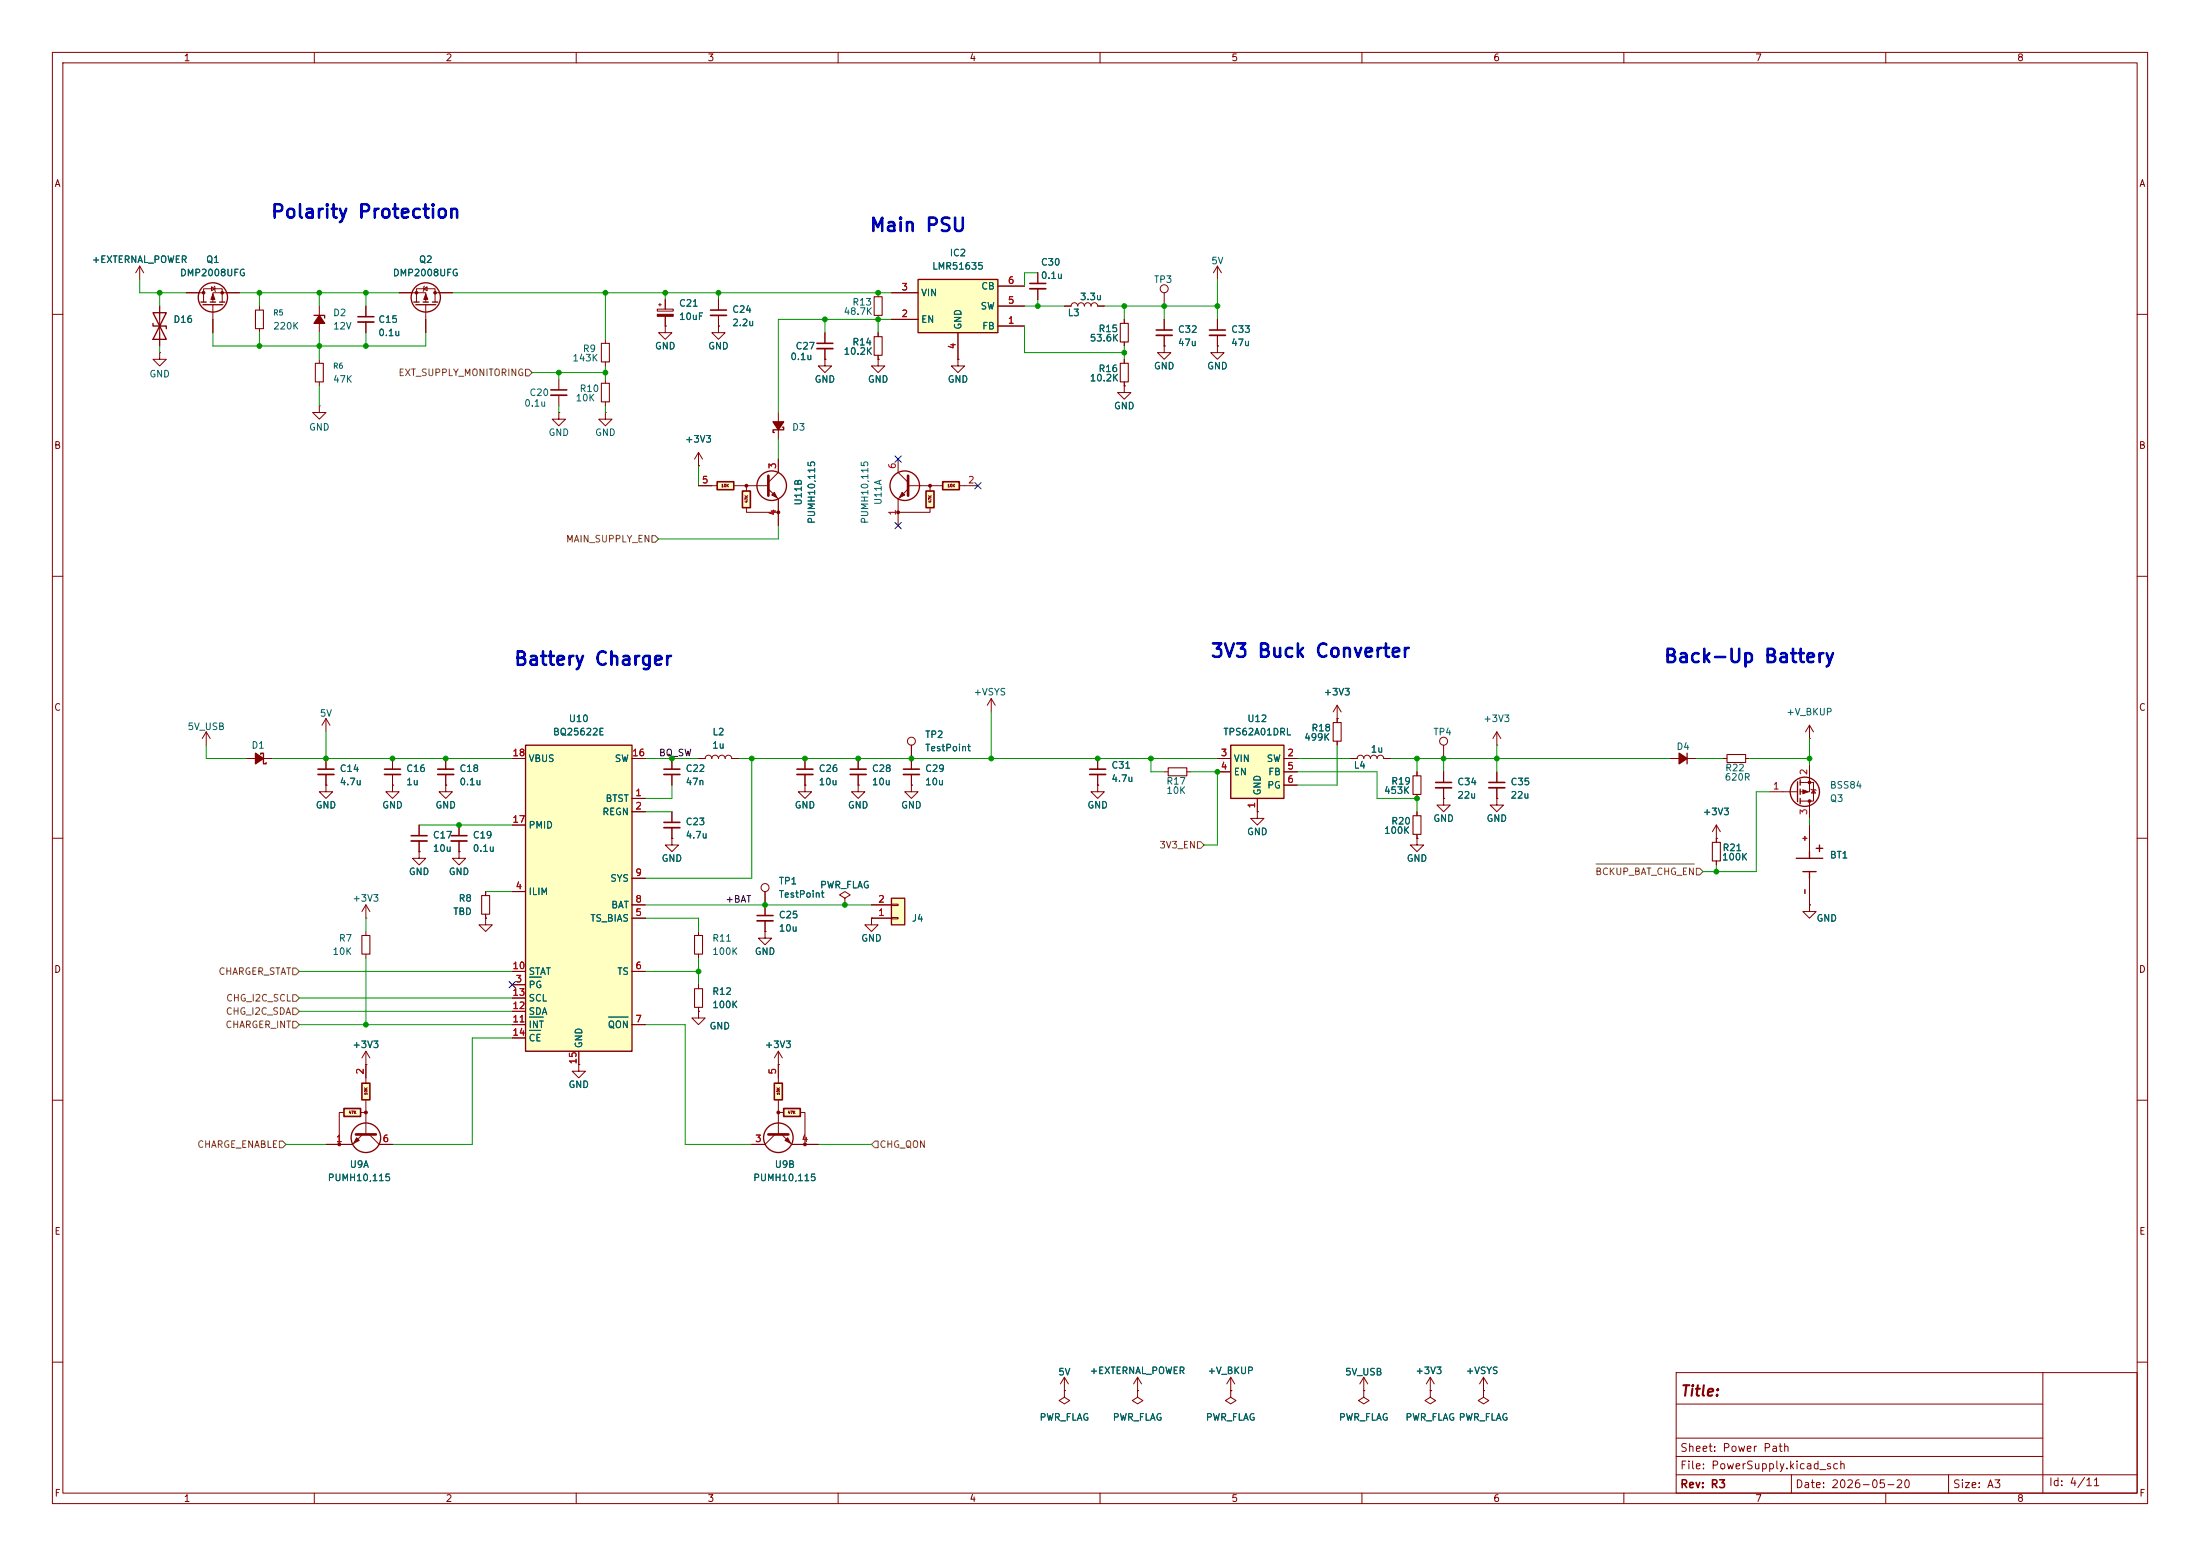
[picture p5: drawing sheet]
<svg xmlns="http://www.w3.org/2000/svg" width="420mm" height="297mm" viewBox="0 0 420 297" stroke-linecap="round" stroke-linejoin="round" font-family="sans-serif">
<g fill="none" stroke="#840000" stroke-width=".19">
<path d="M10 10h400v277h-400zM12 12h396v273h-396zM60 10v2M110 10v2M160 10v2M210 10v2M260 10v2M310 10v2M360 10v2M125.5 59h3v.4h-3zM125.7 58.2h.5M126 57.9v.5"/>
<path d="M127 57.2v1.8M137.2 57.2v2M10 60h2M127 62.2v1.3h1.3l-1.3 1.3-1.3-1.3h1.3M127 62.2h.1M127 60.4v1.8M137.2 62.2v1.3h1.2l-1.2 1.3-1.3-1.3h1.3M137.2 62.2h.1M137.2 60.2v2M182.9 68.6v1.3h1.2l-1.2 1.2-1.3-1.2h1.3M182.9 68.6h.1M408 60h2"/>
<path d="M10 110h2M408 110h2M10 160h2M408 160h2M80 162.6v1.2h1.3l-1.3 1.3-1.3-1.3h1.3M80 162.6h.1M133.3 193v1.3h1.3l-1.3 1.3-1.2-1.3h1.2M133.3 193h.1M133.3 188v.7M133.3 192.3v.7M10 210h2M408 210h2"/>
<path d="M10 260h2M320 262h88v23h-88zM320 278h70M320 274.5h70M320 268h70M390 262v23M408 260h2M60 285v2M110 285v2M160 285v2M210 285v2M260 285v2"/>
<path d="M310 285v2M320 281.5h88M342 281.5v3.5M360 285v2M372 281.5v3.5"/>
</g>
<path d="M132.6 188.7h1.5v3.6h-1.5z" fill="none" stroke="#840000" stroke-width=".2"/>
<path d="M125.5 60h3v.4h-3z" fill="#840000" stroke="#840000" stroke-width=".19"/>
<path d="M135.6 59.2h3.1" fill="none" stroke="#840000" stroke-width=".3"/>
<path d="M135.6 60.2h3.1" fill="none" stroke="#840000" stroke-width=".33"/>
<g fill="#ffffc2">
<path d="M180 91.9h3.1v1.6h-3.1z"/>
<path d="M176.8 93.7h1.5v3.2h-1.5z"/>
</g>
<g fill="#840000" stroke="#840000" stroke-width=".19">
<path d="M172.2 94l.5 .5-1 .5z"/>
<circle cx="177.5" cy="92.7" r=".27"/>
<circle cx="171.4" cy="97.8" r=".27"/>
</g>
<g fill="none" stroke="#840000" stroke-width=".19">
<path d="M167.6 55.9v.7M106.7 72.4v2M106.7 75.4v2.1M115.6 64.8v.7M115.6 69.1v.8M115.6 72.4v.8M115.6 76.7v.8M148.6 78.7v5.1M157.5 68.6v1.3h1.2l-1.2 1.2-1.3-1.2h1.3M157.5 68.6h.1M157.5 63.5v2M157.5 66.5v2.1"/>
<path d="M167.6 60.2v.8M167.6 63.5v.8M167.6 67.8v.8M171.4 87.6v2.6l2 1.9M173.4 93.3l-2 2v5M173.5 92.7h6.3M177.5 97v.8h-6.1M177.5 92.7v1M183.1 92.7h3.6M153.7 149.9v1.2h1.2l-1.2 1.3-1.3-1.3h1.3M153.7 149.9h.1M153.7 144.8v2"/>
<path d="M153.7 147.8v2.1M163.8 149.9v1.2h1.3l-1.3 1.3-1.2-1.3h1.2M163.8 149.9h.1M163.8 144.8v2M163.8 147.8v2.1M148.6 203.2h.1M148.6 200.7l.8 1.2M148.6 200.7l-.8 1.2M148.6 200.7v2.5"/>
</g>
<path d="M105.2 74.4h3M156 65.5h3M176.8 93.7h1.5v3.2h-1.5zM180 91.9h3.1v1.6h-3.1zM152.1 146.8h3.1M162.3 146.8h3.1" fill="none" stroke="#840000" stroke-width=".3"/>
<path d="M173.4 90.8v3.8" fill="none" stroke="#840000" stroke-width=".51"/>
<g fill="none" stroke="#840000" stroke-width=".25">
<path d="M149.4 81.5h.2v.5h-2v.6h.2"/>
<circle cx="172.7" cy="92.7" r="2.82"/>
</g>
<path d="M166.9 56.6h1.5v3.6h-1.5zM114.8 65.5h1.5v3.6h-1.5zM114.8 73.2h1.5v3.5h-1.5zM166.9 64.3h1.5v3.5h-1.5z" fill="none" stroke="#840000" stroke-width=".2"/>
<path d="M105.2 75.4h3M156 66.5h3M152.1 147.8h3.1M162.3 147.8h3.1" fill="none" stroke="#840000" stroke-width=".33"/>
<path d="M147.6 80.5h2l-1 1.5z" fill="#840000" stroke="#840000" stroke-width=".25"/>
<g fill="#ffffc2">
<path d="M147.8 206.8h1.6v3.1h-1.6z"/>
<path d="M149.6 211.6h3.2v1.5h-3.2z"/>
</g>
<g fill="#840000" stroke="#840000" stroke-width=".19">
<path d="M150.4 217.2l.5 1-1-.5z"/>
<circle cx="148.6" cy="212.3" r=".27"/>
<circle cx="153.7" cy="218.4" r=".27"/>
</g>
<g fill="none" stroke="#840000" stroke-width=".19">
<path d="M106.7 78.7v1.3h1.2l-1.2 1.3-1.3-1.3h1.3M106.7 78.7h.1M115.6 78.7v1.3h1.2l-1.2 1.3-1.3-1.3h1.3M115.6 78.7h.1M133.3 88.9h.1M133.3 86.4l-.7 1.2M133.3 86.4l.8 1.2M133.3 86.4v2.5M174 142.2v2.6M146 177.8v1.3h1.3l-1.3 1.2-1.2-1.2h1.2M146 177.8h.1M146 170.2v4.6"/>
<path d="M146 175.8v2M148 216.5l-2 1.9h-2.5M148.6 210.1v6.3M148.6 203.2v3.6M148.6 212.3h1M149.2 216.5l1.9 1.9h5.1M152.9 212.3h.8v6.1"/>
<circle cx="174" cy="141.5" r=".76"/>
<circle cx="146" cy="169.4" r=".76"/>
</g>
<path d="M144.5 174.8h3.1M147.8 206.8h1.6v3.1h-1.6zM149.6 211.6h3.2v1.5h-3.2z" fill="none" stroke="#840000" stroke-width=".3"/>
<path d="M146.7 216.5h3.8" fill="none" stroke="#840000" stroke-width=".51"/>
<circle cx="148.6" cy="217.2" r="2.82" fill="none" stroke="#840000" stroke-width=".25"/>
<path d="M144.5 175.8h3.1" fill="none" stroke="#840000" stroke-width=".33"/>
<g fill="#ffffc2">
<path d="M136.9 91.9h3.2v1.6h-3.2z"/>
<path d="M141.7 93.7h1.6v3.2h-1.6z"/>
</g>
<g fill="#840000" stroke="#840000" stroke-width=".19">
<path d="M147.3 94.5l.5-.5 .5 1z"/>
<path d="M81.3 56.1l.4 1.1h-.8z"/>
<circle cx="142.5" cy="92.7" r=".27"/>
<circle cx="148.6" cy="97.8" r=".27"/>
<circle cx="83.1" cy="55.9" r=".25"/>
<circle cx="79.5" cy="55.9" r=".25"/>
</g>
<g fill="none" stroke="#840000" stroke-width=".19">
<path d="M61 58.4v5.1M69.8 58.4v2.1M76.2 55.9h5.1v1.8M79.5 57.7v-2.6h3.6v2.6M80.9 55.1l.6-.4v.8zM81 54.6l-.2 1M81.3 58.2v5.3M83.1 55.9h3.3M69.8 61.5v2M133.3 92.7h3.6M140.2 92.7h6.4M142.5 97v.8h6.1"/>
<path d="M142.5 92.7v1M146.7 93.3l1.9 2v5M148.6 87.6v2.6l-1.9 1.9M161.3 171.5l1-.7-1-.6-1 .6 1 .7v1.2M161.3 172.7h.1"/>
</g>
<path d="M68.3 60.5h3.1M136.9 91.9h3.2v1.6h-3.2zM141.7 93.7h1.6v3.2h-1.6z" fill="none" stroke="#840000" stroke-width=".3"/>
<path d="M146.7 90.8v3.8" fill="none" stroke="#840000" stroke-width=".51"/>
<g fill="none" stroke="#840000" stroke-width=".25">
<path d="M79 57.7h1M79.4 58.2h3.8M80.8 57.7h1M82.5 57.7h1.1M59.9 60.2h2.1v.5"/>
<circle cx="81.3" cy="56.8" r="2.79"/>
<circle cx="147.3" cy="92.7" r="2.82"/>
</g>
<path d="M68.3 61.5h3.1" fill="none" stroke="#840000" stroke-width=".33"/>
<path d="M61 60.2l1 1.5h-2.1z" fill="#840000" stroke="#840000" stroke-width=".25"/>
<path d="M170.2 171.5h2.5v5h-2.5z" fill="#ffffc2"/>
<g fill="none" stroke="#840000" stroke-width=".25">
<path d="M29.2 59.7h2.5l-2.5 5.1h2.5zM38.4 57.7h1M38.7 58.2h3.8M40.1 57.7h1M41.9 57.7h1M29.2 61.7v.5h2.5v.5M322.1 143.8v2M343.2 149.2v3.8M343.7 148.8v1.1M343.7 150.6v1M343.7 152.4v1M170.2 171.5h2.5v5h-2.5z"/>
<path d="M342.9 163.8h5.1M344.2 166.4h2.5M345.4 162.6v1.2M345.4 166.4v1.2M346.7 161.9h1.3M347.3 161.3v1.3"/>
<circle cx="40.6" cy="56.8" r="2.79"/>
<circle cx="344.6" cy="151.1" r="2.79"/>
</g>
<g fill="none" stroke="#840000" stroke-width=".19">
<path d="M26.7 50.8l-.8 1.3M26.7 50.8l.7 1.3M26.7 50.8v2.5M30.5 58.4v7.6M35.6 55.9h3.3M38.9 57.7v-2.6h3.5v2.6M40.4 54.7l.6 .4-.6 .4zM40.6 58.2v5.3M40.9 54.6l.2 1M45.7 55.9h-5.1v1.8M49.5 58.4v.8M30.5 67.3v1.3h1.2l-1.2 1.3-1.3-1.3h1.3"/>
<path d="M30.5 67.3h.1M49.5 62.7v.8M61 77.5v1.2h1.2l-1.2 1.3-1.3-1.3h1.3M61 77.5h.1M61 68.6v.7M61 72.9v.8M285.7 139.7v2.5M285.7 139.7l-.7 1.3M285.7 139.7l.8 1.3M345.4 138.4l-.7 1.3M345.4 138.4l.8 1.3M345.4 138.4v2.6"/>
<path d="M174 149.9v1.2h1.3l-1.3 1.3-1.3-1.3h1.3M174 149.9h.1M174 144.8v2M174 147.8v2.1M270.5 147.3v.8M270.5 151.6v.8M270.5 154.9v.8M270.5 159.3v.7M275.6 152.4v1.3h1.3l-1.3 1.2-1.3-1.2h1.3M275.6 152.4h.1M275.6 142.2v2.6M275.6 147.3v2.1"/>
<path d="M275.6 150.4v2M285.7 142.2h.1M285.7 152.4v1.3h1.3l-1.3 1.2-1.2-1.2h1.2M285.7 152.4h.1M285.7 147.3v2.1M285.7 150.4v2M318.8 144.8h5M327.7 157.5l-.8 1.3M327.7 157.5l.7 1.3M327.7 157.5v3.3M328.9 144.8h.8M333.2 144.8h.8"/>
<path d="M337.8 151.1h5.4M343.7 149.4h2.5v3.5h-2.5M345.4 141h.1M345.4 146.1v5h-1.7M345.4 152.9v3.3M345.4 157.5v5.1M345.7 150.6l1 .3M346.2 150.7l.4 .7h-.8zM166.4 175.3v1.2h1.2l-1.2 1.3-1.3-1.3h1.3M166.4 175.3h.1M166.4 175.3h3.8M166.4 172.7h3.8"/>
<path d="M170.2 175.1h1.2v.3h-1.2zM170.2 172.6h1.2v.2h-1.2zM270.5 160v1.3h1.3l-1.3 1.3-1.3-1.3h1.3M270.5 160h.1M327.7 160h.1M327.7 164.3v.8M345.4 172.7v1.3h1.3l-1.3 1.3-1.2-1.3h1.2M345.4 172.7h.1M345.4 167.6v5.1M203.2 265.4v1.3l1 .6-1 .7-1-.7 1-.6M203.2 265.4h.1M203.2 262.9l-.8 1.3"/>
<path d="M203.2 262.9l.8 1.3M203.2 262.9v2.5M217.2 262.9l-.8 1.3M217.2 262.9l.7 1.3M217.2 262.9v2.5M234.9 265.4h.1M234.9 262.9l-.7 1.3M234.9 262.9l.8 1.3M234.9 262.9v2.5"/>
<circle cx="275.6" cy="141.5" r=".76"/>
</g>
<g fill="#840000" stroke="#840000" stroke-width=".19">
<path d="M40.6 56.1l.4 1.1h-.7z"/>
<path d="M344.2 150.7l1 .4-1 .4z"/>
<circle cx="38.9" cy="55.9" r=".25"/>
<circle cx="42.4" cy="55.9" r=".25"/>
<circle cx="345.4" cy="152.9" r=".25"/>
<circle cx="345.4" cy="149.4" r=".25"/>
</g>
<path d="M320.5 143.8l1.6 1-1.6 1z" fill="#840000" stroke="#840000" stroke-width=".25"/>
<path d="M172.5 146.8h3M274.1 149.4h3M284.2 149.4h3.1" fill="none" stroke="#840000" stroke-width=".3"/>
<path d="M172.5 147.8h3M274.1 150.4h3M284.2 150.4h3.1" fill="none" stroke="#840000" stroke-width=".33"/>
<path d="M48.8 59.2h1.5v3.5h-1.5zM60.2 69.3h1.5v3.6h-1.5zM269.7 148.1h1.6v3.5h-1.6zM269.7 155.7h1.6v3.6h-1.6zM329.7 144h3.5v1.5h-3.5zM326.9 160.8h1.5v3.5h-1.5z" fill="none" stroke="#840000" stroke-width=".2"/>
<g fill="#ffffc2">
<path d="M69.1 206.8h1.5v3.1h-1.5z"/>
<path d="M65.7 211.6h3.1v1.5h-3.1z"/>
</g>
<g fill="#840000" stroke="#840000" stroke-width=".19">
<path d="M68.1 217.2l.5 .5-1 .5z"/>
<circle cx="69.8" cy="212.3" r=".27"/>
<circle cx="64.8" cy="218.4" r=".27"/>
</g>
<g fill="none" stroke="#840000" stroke-width=".19">
<path d="M198.1 52.1v2M198.1 55.1v2.1M203.2 58.4h1.3a.64 .64 0 0 1 .6-.6 .64 .64 0 0 1 .6 .6 .64 .64 0 0 1 .7-.6 .64 .64 0 0 1 .6 .6 .64 .64 0 0 1 .6-.6 .64 .64 0 0 1 .7 .6 .64 .64 0 0 1 .6-.6 .64 .64 0 0 1 .6 .6h1.3M222.2 55.9v2.5M232.4 50.8v2.5M232.4 50.8l-.8 1.3M232.4 50.8l.8 1.3M214.6 73.7v1.2h1.3l-1.3 1.3-1.2-1.3h1.2M214.6 73.7h.1M214.6 61v.7M214.6 65.3v.7M214.6 68.6v.7"/>
<path d="M214.6 72.9v.8M222.2 66v1.3h1.3l-1.3 1.3-1.2-1.3h1.2M222.2 66h.1M222.2 61v2M222.2 64v2M232.4 66v1.3h1.3l-1.3 1.3-1.3-1.3h1.3M232.4 66h.1M232.4 61v2M232.4 64v2M39.4 139.7l-.8 1.3M39.4 139.7l.7 1.3M39.4 139.7v2.5"/>
<path d="M62.2 137.2v2.5M62.2 137.2l-.7 1.2M62.2 137.2l.8 1.2M255.3 137.2v.7M47 144.8h5.1M62.2 149.9v1.2h1.3l-1.3 1.3-1.2-1.3h1.2M62.2 149.9h.1M62.2 144.8v2M62.2 147.8v2.1M74.9 149.9v1.2h1.3l-1.3 1.3-1.2-1.3h1.2M74.9 149.9h.1M74.9 144.8v2"/>
<path d="M74.9 147.8v2.1M80 157.5v2M85.1 149.9v1.2h1.3l-1.3 1.3-1.3-1.3h1.3M85.1 149.9h.1M85.1 144.8v2M85.1 147.8v2.1M255.3 141.5v.7M257.8 144.8h1.3a.64 .64 0 0 1 .6-.7 .64 .64 0 0 1 .6 .7 .64 .64 0 0 1 .7-.7 .64 .64 0 0 1 .6 .7 .64 .64 0 0 1 .7-.7 .64 .64 0 0 1 .6 .7 .64 .64 0 0 1 .6-.7 .64 .64 0 0 1 .7 .7h1.2M69.8 175.3h.1M69.8 172.7v2.6M69.8 177.8v.8M69.8 172.7l-.7 1.3"/>
<path d="M69.8 172.7l.8 1.3M80 160.5v2.1M69.8 182.1v.8M65.5 212.3h-.7v6.1M68.8 212.3h1M69.2 216.5l-1.9 1.9h-5.1M69.8 210.1v6.3M69.8 203.2h.1M69.8 200.7v6.1M69.8 200.7l-.7 1.2M69.8 200.7l.8 1.2M70.5 216.5l1.9 1.9h2.5"/>
<path d="M217.2 265.4v1.3l1 .6-1 .7-1-.7 1-.6M217.2 265.4h.1M234.9 265.4v1.3l1.1 .6-1.1 .7-1-.7 1-.6M234.9 265.4h.1M260.3 265.4v1.3l1.1 .6-1.1 .7-1-.7 1-.6M260.3 265.4h.1M260.3 262.9l-.7 1.3M260.3 262.9l.8 1.3M260.3 262.9v2.5M273 265.4h.1M273 265.4v1.3l1.1 .6-1.1 .7-1-.7 1-.6M273 262.9l-.7 1.3"/>
<path d="M273 262.9l.8 1.3M273 262.9v2.5M283.2 265.4v1.3l1 .6-1 .7-1-.7 1-.6M283.2 265.4h.1M283.2 262.9l-.8 1.3M283.2 262.9l.8 1.3M283.2 262.9v2.5"/>
<circle cx="222.2" cy="55.1" r=".76"/>
</g>
<path d="M196.6 54.1h3M220.7 63h3.1M230.9 63h3M60.7 146.8h3.1M73.4 146.8h3.1M78.5 159.5h3M83.6 146.8h3M65.7 211.6h3.1v1.5h-3.1zM69.1 206.8h1.5v3.1h-1.5z" fill="none" stroke="#840000" stroke-width=".3"/>
<path d="M67.9 216.5h3.9" fill="none" stroke="#840000" stroke-width=".51"/>
<g fill="none" stroke="#840000" stroke-width=".25">
<path d="M49.8 144v-.2h.5v2h.5v-.3"/>
<circle cx="69.8" cy="217.2" r="2.82"/>
</g>
<path d="M196.6 55.1h3M220.7 64h3.1M230.9 64h3M60.7 147.8h3.1M73.4 147.8h3.1M83.6 147.8h3M78.5 160.5h3" fill="none" stroke="#840000" stroke-width=".33"/>
<path d="M48.8 143.8l1.5 1-1.5 1z" fill="#840000" stroke="#840000" stroke-width=".25"/>
<path d="M213.9 69.3h1.5v3.6h-1.5zM213.9 61.7h1.5v3.6h-1.5zM254.5 137.9h1.5v3.6h-1.5zM69.1 178.6h1.5v3.5h-1.5z" fill="none" stroke="#840000" stroke-width=".2"/>
<path d="M234.9 142.2h10.2v10.2h-10.2z" fill="#ffffc2"/>
<path d="M234.9 142.2h10.2v10.2h-10.2z" fill="none" stroke="#840000" stroke-width=".25"/>
<g fill="none" stroke="#840000" stroke-width=".19">
<path d="M189.2 133.4l-.7 1.2M189.2 133.4l.8 1.2M189.2 133.4v2.5M255.3 137.2h.1M255.3 134.6l-.8 1.3M255.3 134.6l.7 1.3M255.3 134.6v2.6M128.3 144.8v2M128.3 147.8v2.1M128.3 154.9v2.1M128.3 158v2M133.3 144.8h1.3a.64 .64 0 0 1 .7-.7 .64 .64 0 0 1 .6 .7 .64 .64 0 0 1 .6-.7 .64 .64 0 0 1 .7 .7 .64 .64 0 0 1 .6-.7 .64 .64 0 0 1 .6 .7 .64 .64 0 0 1 .7-.7 .64 .64 0 0 1 .6 .7h1.3"/>
<path d="M209.5 149.9v1.2h1.3l-1.3 1.3-1.2-1.3h1.2M209.5 149.9h.1M209.5 144.8v2M209.5 147.8v2.1M222.2 147.3h.8M226.6 147.3h.7M232.4 144.8h2.5M232.4 147.3h2.5M240 154.9v1.3h1.3l-1.3 1.3-1.2-1.3h1.2M240 154.9h.1M240 152.4v2.5M245.1 144.8h2.5"/>
<path d="M245.1 147.3h2.5M245.1 149.9h2.5M87.6 162.6v1.2h1.3l-1.3 1.3-1.2-1.3h1.2M87.6 162.6h.1M92.7 175.3v1.2h1.3l-1.3 1.3-1.3-1.3h1.3M92.7 175.3h.1M92.7 170.2v.7M92.7 174.5v.8M128.3 160v1.3h1.2l-1.2 1.3-1.3-1.3h1.3M128.3 160h.1"/>
</g>
<path d="M126.7 157h3.1M126.7 146.8h3.1M208 146.8h3.1" fill="none" stroke="#840000" stroke-width=".3"/>
<path d="M126.7 158h3.1M126.7 147.8h3.1M208 147.8h3.1" fill="none" stroke="#840000" stroke-width=".33"/>
<path d="M223 146.6h3.6v1.5h-3.6zM91.9 170.9h1.6v3.6h-1.6z" fill="none" stroke="#840000" stroke-width=".2"/>
<path d="M100.3 142.2h20.3v58.5h-20.3z" fill="#ffffc2"/>
<path d="M100.3 142.2h20.3v58.5h-20.3z" fill="none" stroke="#840000" stroke-width=".25"/>
<g fill="none" stroke="#840000" stroke-width=".19">
<path d="M87.6 157.5v2M97.8 144.8h2.5M97.8 157.5h2.5M120.6 152.4h2.6M120.6 154.9h2.6M120.6 144.8h2.6M87.6 160.5v2.1M97.8 170.2h2.5M120.6 175.3h2.6M120.6 172.7h2.6M120.6 167.6h2.6M97.8 188h2.5"/>
<path d="M97.8 185.4h2.5M97.8 195.6h2.5M97.8 193h2.5M97.8 190.5h2.5M97.8 198.1h2.5M120.6 185.4h2.6M120.6 195.6h2.6M110.5 200.7v2.5"/>
</g>
<path d="M101.1 186.5h2.3M101.1 194.1h2.6M101.1 196.7h2.1M116.2 194.1h3.7" fill="none" stroke="#006464" stroke-width=".19"/>
<path d="M86.1 159.5h3.1" fill="none" stroke="#840000" stroke-width=".3"/>
<path d="M86.1 160.5h3.1" fill="none" stroke="#840000" stroke-width=".33"/>
<path d="M175.3 53.3h15.2v10.2h-15.2z" fill="#ffffc2"/>
<path d="M175.3 53.3h15.2v10.2h-15.2z" fill="none" stroke="#840000" stroke-width=".25"/>
<g fill="none" stroke="#840000" stroke-width=".19">
<path d="M30.5 58.4v2.6M35.6 55.9h2.5M43.2 55.9h2.5M69.8 58.4v2.1M76.2 55.9h2.5M83.8 55.9h2.6M127 57.2v1.8M137.2 57.2v2M170.2 55.9h5.1M190.5 58.4h5.1M190.5 54.6h5.1M198.1 52.1v2"/>
<path d="M198.1 55.1v2.1M203.2 58.4h1.3M209.5 58.4h1.3M30.5 63.5v2.5M40.6 61v2.5M69.8 61.5v2M81.3 61v2.5M127 62.2h.1M127 60.4v1.8M137.2 62.2h.1M137.2 60.2v2M157.5 68.6h.1"/>
<path d="M157.5 63.5v2M157.5 66.5v2.1M167.6 68.6v1.3h1.3l-1.3 1.2-1.2-1.2h1.2M167.6 68.6h.1M167.6 63.5v.8M167.6 67.8v.8M170.2 61h5.1M182.9 68.6h.1M182.9 63.5v5.1M190.5 62.2h5.1M214.6 73.7h.1M214.6 61v.7"/>
<path d="M214.6 65.3v.7M214.6 68.6v.7M214.6 72.9v.8M222.2 66h.1M222.2 61v2M222.2 64v2M232.4 66h.1M232.4 61v2M232.4 64v2M133.3 88.9h.1M133.3 92.7h2.6M148.6 87.6v2.6"/>
<path d="M148.6 95.3v5M255.3 137.2h.1M255.3 137.2v.7M62.2 149.9h.1M62.2 144.8v2M62.2 147.8v2.1M74.9 149.9h.1M74.9 144.8v2M74.9 147.8v2.1M80 157.5v2M85.1 149.9h.1M85.1 144.8v2"/>
<path d="M85.1 147.8v2.1M87.6 157.5v2M97.8 144.8h2.5M97.8 157.5h2.5M120.6 144.8h2.6M120.6 152.4h2.6M120.6 154.9h2.6M128.3 144.8v2M128.3 147.8v2.1M128.3 154.9v2.1M128.3 158v2M133.3 144.8h1.3"/>
<path d="M139.7 144.8h1.3M153.7 149.9h.1M153.7 144.8v2M153.7 147.8v2.1M163.8 149.9h.1M163.8 144.8v2M163.8 147.8v2.1M174 149.9h.1M174 142.2v4.6M174 147.8v2.1M209.5 149.9h.1M209.5 144.8v2"/>
<path d="M209.5 147.8v2.1M232.4 144.8h2.5M232.4 147.3h2.5M240 154.9h.1M240 152.4v2.5M245.1 144.8h2.5M245.1 147.3h2.5M245.1 149.9h2.5M255.3 141.5v.7M257.8 144.8h1.3M264.2 144.8h1.2M270.5 147.3v.8"/>
<path d="M270.5 151.6v.8M270.5 154.9v.8M270.5 159.3v.7M275.6 152.4h.1M275.6 147.3v2.1M275.6 150.4v2M285.7 152.4h.1M285.7 147.3v2.1M285.7 150.4v2M345.4 157.5v5.1M80 162.6h.1M80 160.5v2.1"/>
<path d="M87.6 162.6h.1M87.6 160.5v2.1M92.7 175.3h.1M92.7 170.2v.7M92.7 174.5v.8M97.8 170.2h2.5M120.6 175.3h2.6M120.6 172.7h2.6M120.6 167.6h2.6M128.3 160h.1M133.3 177.8v.8M146 177.8h.1"/>
<path d="M146 170.2v4.6M146 175.8v2M161.3 172.7h.1M166.4 175.3h.1M166.4 175.3h3.8M166.4 172.7h3.8M270.5 160h.1M327.7 160h.1M327.7 160v.8M327.7 164.3v.8M345.4 172.7h.1M345.4 167.6v5.1"/>
<path d="M97.8 188h2.5M97.8 185.4h2.5M97.8 195.6h2.5M97.8 193h2.5M97.8 190.5h2.5M97.8 198.1h2.5M120.6 185.4h2.6M120.6 195.6h2.6M133.3 193h.1M133.3 182.1v.8M133.3 188v.7M133.3 192.3v.7"/>
<path d="M62.2 218.4h5.1M69.8 203.2h.1M69.8 203.2v2.5M72.4 218.4h2.5M110.5 203.2v1.3h1.3l-1.3 1.2-1.3-1.2h1.3M110.5 203.2h.1M110.5 200.7v2.5M143.5 218.4h2.5M148.6 203.2h.1M148.6 203.2v2.5M151.1 218.4h5.1M203.2 265.4h.1"/>
<path d="M217.2 265.4h.1M234.9 265.4h.1M260.3 265.4h.1M273 265.4h.1M283.2 265.4h.1"/>
</g>
<path d="M132.6 178.6h1.5v3.5h-1.5z" fill="none" stroke="#840000" stroke-width=".2"/>
<path d="M100.3 70.5h.7l.6 .6-.6 .7h-.7zM124.5 102.2h.6l.6 .7-.6 .6h-.6zM228.6 160.7h.6l.7 .6-.7 .6h-.6zM304.7 164.9h18.7M323.8 165.7h.7l.6 .7-.6 .6h-.7zM55.9 189.9h.6l.6 .6-.6 .6h-.6zM55.9 192.4h.6l.6 .6-.6 .7h-.6zM55.9 194.9h.6l.6 .7-.6 .6h-.6zM55.9 184.8h.6l.6 .6-.6 .7h-.6zM53.3 217.8h.7l.6 .6-.6 .7h-.7zM166.4 218.4l.6-.6h.6v1.3h-.6z" fill="none" stroke="#725600" stroke-width=".19"/>
<g fill="none" stroke="#009600" stroke-width=".19">
<path d="M26.7 53.3v2.6h8.9M30.5 55.9v2.5M45.7 55.9h30.5M49.5 55.9v2.5M61 55.9v2.5M69.8 55.9v2.5M86.4 55.9h83.8M115.6 55.9v8.9M127 55.9v1.3M137.2 55.9v1.3M195.6 58.4h7.6M198.1 52.1h-2.5v2.5"/>
<path d="M198.1 57.2v1.2M210.8 58.4h21.6M214.6 58.4v2.6M222.2 58.4v2.6M232.4 53.3v7.7M30.5 66v1.3M40.6 63.5v2.5h40.7v-2.5M49.5 63.5v2.5M61 63.5v5.1M61 73.7v3.8M69.8 63.5v2.5M101.6 71.1h14"/>
<path d="M106.7 71.1v1.3M106.7 77.5v1.2M115.6 69.9v2.5M115.6 77.5v1.2M157.5 61v2.5M167.6 61v2.5M170.2 61h-21.6v17.7M195.6 62.2v5.1h19M214.6 66v2.6M133.3 88.9v3.8M148.6 83.8v3.8M148.6 100.3v2.6h-22.9"/>
<path d="M62.2 139.7v5.1M189.2 135.9v8.9M39.4 142.2v2.6h7.6M52.1 144.8h45.7M80 157.5h17.8M123.2 144.8h10.1M123.2 154.9h5.1M128.3 149.9v2.5h-5.1M141 144.8h91.4M143.5 144.8v22.8h-20.3M219.7 144.8v2.5h2.5M227.3 147.3h5.1v14h-2.5"/>
<path d="M247.6 144.8h10.2M247.6 147.3h15.3v5.1h7.6v2.5M255.3 142.2v7.7h-7.7M265.4 144.8h53.4M270.5 144.8v2.5M275.6 144.8v2.5M285.7 142.2v5.1M323.8 144.8h5.1M334 144.8h11.4M337.8 151.1h-2.5v15.3h-10.2M345.4 141v5.1M345.4 156.2v1.3"/>
<path d="M69.8 175.3v2.5M92.7 170.2h5.1M123.2 175.3h10.1v2.5M123.2 172.7h43.2M327.7 165.1v1.3M57.1 193h40.7M57.1 195.6h40.7M57.1 190.5h40.7M57.1 185.4h40.7M69.8 182.9v12.7M97.8 198.1h-7.6v20.3h-15.3M123.2 195.6h7.6v22.8h12.7"/>
<path d="M123.2 185.4h10.1M133.3 182.9v5.1M54.6 218.4h7.6M156.2 218.4h10.2"/>
</g>
<path d="M170.8 87l1.3 1.2M170.8 99.7l1.3 1.2M172.1 87l-1.3 1.2M172.1 99.7l-1.3 1.2M186.1 92.1l1.2 1.2M187.3 92.1l-1.2 1.2M97.2 187.4l1.2 1.2M98.4 187.4l-1.2 1.2" fill="none" stroke="#000084" stroke-width=".19"/>
<path d="M101.1 186.5h2.3M101.1 194.1h2.6M101.1 196.7h2.1M116.2 194.1h3.7" fill="none" stroke="#006464" stroke-width=".19"/>
<g fill="#009600" stroke="#009600" stroke-width=".19">
<circle cx="137.2" cy="55.9" r=".46"/>
<circle cx="127" cy="55.9" r=".46"/>
<circle cx="106.7" cy="71.1" r=".46"/>
<circle cx="115.6" cy="71.1" r=".46"/>
<circle cx="115.6" cy="55.9" r=".46"/>
<circle cx="69.8" cy="55.9" r=".46"/>
<circle cx="61" cy="55.9" r=".46"/>
<circle cx="49.5" cy="66" r=".46"/>
<circle cx="30.5" cy="55.9" r=".46"/>
<circle cx="61" cy="66" r=".46"/>
<circle cx="49.5" cy="55.9" r=".46"/>
<circle cx="69.8" cy="66" r=".46"/>
<circle cx="74.9" cy="144.8" r=".46"/>
<circle cx="62.2" cy="144.8" r=".46"/>
<circle cx="69.8" cy="195.6" r=".46"/>
<circle cx="87.6" cy="157.5" r=".46"/>
<circle cx="85.1" cy="144.8" r=".46"/>
<circle cx="143.5" cy="144.8" r=".46"/>
<circle cx="128.3" cy="144.8" r=".46"/>
<circle cx="133.3" cy="185.4" r=".46"/>
<circle cx="163.8" cy="144.8" r=".46"/>
<circle cx="174" cy="144.8" r=".46"/>
<circle cx="153.7" cy="144.8" r=".46"/>
<circle cx="146" cy="172.7" r=".46"/>
<circle cx="161.3" cy="172.7" r=".46"/>
<circle cx="345.4" cy="144.8" r=".46"/>
<circle cx="285.7" cy="144.8" r=".46"/>
<circle cx="327.7" cy="166.4" r=".46"/>
<circle cx="275.6" cy="144.8" r=".46"/>
<circle cx="232.4" cy="58.4" r=".46"/>
<circle cx="222.2" cy="58.4" r=".46"/>
<circle cx="214.6" cy="58.4" r=".46"/>
<circle cx="214.6" cy="67.3" r=".46"/>
<circle cx="270.5" cy="144.8" r=".46"/>
<circle cx="270.5" cy="152.4" r=".46"/>
<circle cx="232.4" cy="147.3" r=".46"/>
<circle cx="219.7" cy="144.8" r=".46"/>
<circle cx="209.5" cy="144.8" r=".46"/>
<circle cx="189.2" cy="144.8" r=".46"/>
<circle cx="198.1" cy="58.4" r=".46"/>
<circle cx="167.6" cy="55.9" r=".46"/>
<circle cx="157.5" cy="61" r=".46"/>
<circle cx="167.6" cy="61" r=".46"/>
</g>
<g font-size="2.5" fill="#0000c2">
<text x="51.6" y="42.3">Polarity Protection</text>
<text x="165.9" y="44.8">Main PSU</text>
<text x="98" y="127.7">Battery Charger</text>
<text x="230.9" y="126.1">3V3 Buck Converter</text>
<text x="317.5" y="127.1">Back-Up Battery</text>
</g>
<text font-size="2" fill="#840000" x="320.6" y="267">Title:</text>
<g font-size="1.5" fill="#840000">
<text x="320.6" y="280.8">File: PowerSupply.kicad_sch</text>
<text x="320.6" y="277.5">Sheet: Power Path</text>
<text x="320.6" y="284.4">Rev: R3</text>
<text x="342.6" y="284.4">Date: 2026-05-20</text>
<text x="372.7" y="284.4">Size: A3</text>
<text x="391" y="284">Id: 4/11</text>
</g>
<g font-size="1.3" fill="#840000">
<text x="35" y="12">1</text>
<text x="85" y="12">2</text>
<text x="135" y="12">3</text>
<text x="185" y="12">4</text>
<text x="235" y="12">5</text>
<text x="285" y="12">6</text>
<text x="335" y="12">7</text>
<text x="385" y="12">8</text>
<text x="10.3" y="36">A</text>
<text x="408.3" y="36">A</text>
<text x="10.2" y="86">B</text>
<text x="408.2" y="86">B</text>
<text x="10.2" y="136">C</text>
<text x="408.2" y="136">C</text>
<text x="10.2" y="186">D</text>
<text x="408.2" y="186">D</text>
<text x="10.3" y="236">E</text>
<text x="408.3" y="236">E</text>
<text x="10.3" y="286">F</text>
<text x="35" y="287">1</text>
<text x="85" y="287">2</text>
<text x="135" y="287">3</text>
<text x="185" y="287">4</text>
<text x="235" y="287">5</text>
<text x="285" y="287">6</text>
<text x="335" y="287">7</text>
<text x="385" y="287">8</text>
<text x="408.3" y="286">F</text>
</g>
<g font-size="1.3" fill="#006464">
<text x="17.4" y="50.5">+EXTERNAL_POWER</text>
<text x="34.3" y="53">DMP2008UFG</text>
<text x="39.2" y="50.5">Q1</text>
<text x="74.9" y="53">DMP2008UFG</text>
<text x="79.9" y="50.5">Q2</text>
<text x="177.9" y="51.8">LMR51635</text>
<text x="181.2" y="49.2">IC2</text>
<text x="198.6" y="51">C30</text>
<text x="198.6" y="53.5">0.1u</text>
<text x="231.1" y="50.7">5V</text>
<text x="129.5" y="58.8">C21</text>
<text x="162.6" y="58.6">R13</text>
<text x="175.7" y="56.8">VIN</text>
<text x="187.1" y="59.4">SW</text>
<text x="187.2" y="55.6">CB</text>
<text x="206.1" y="57.6">3.3u</text>
<text x="220.2" y="54.3">TP3</text>
<text x="33" y="61.9">D16</text>
<text x="52.1" y="63.2">220K</text>
<text x="63.5" y="60.7">D2</text>
<text x="63.5" y="63.2">12V</text>
<text x="72.1" y="61.9">C15</text>
<text x="72.1" y="64.5">0.1u</text>
<text x="129.5" y="61.4">10uF</text>
<text x="139.7" y="60">C24</text>
<text x="139.7" y="62.6">2.2u</text>
<text x="161" y="60.4">48.7K</text>
<text x="175.7" y="61.9">EN</text>
<text x="183.8" y="63" transform="rotate(-90 183.8 63)">GND</text>
<text x="187.4" y="63.2">FB</text>
<text x="203.7" y="60.7">L3</text>
<text x="207.9" y="65.5">53.6K</text>
<text x="209.6" y="63.7">R15</text>
<text x="224.8" y="63.8">C32</text>
<text x="234.9" y="63.8">C33</text>
<text x="109.2" y="69.3">143K</text>
<text x="111.2" y="67.5">R9</text>
<text x="124.9" y="67">GND</text>
<text x="135.1" y="67">GND</text>
<text x="150.8" y="69">0.1u</text>
<text x="151.8" y="67">C27</text>
<text x="161" y="68">10.2K</text>
<text x="162.6" y="66.2">R14</text>
<text x="209.6" y="71.3">R16</text>
<text x="220.2" y="70.8">GND</text>
<text x="224.8" y="66.4">47u</text>
<text x="230.3" y="70.8">GND</text>
<text x="234.9" y="66.4">47u</text>
<text x="28.4" y="72.3">GND</text>
<text x="63.5" y="73.4">47K</text>
<text x="100" y="77.9">0.1u</text>
<text x="101" y="75.9">C20</text>
<text x="109.8" y="76.9">10K</text>
<text x="110.6" y="75.1">R10</text>
<text x="155.4" y="73.4">GND</text>
<text x="165.6" y="73.4">GND</text>
<text x="180.8" y="73.4">GND</text>
<text x="207.9" y="73.1">10.2K</text>
<text x="58.9" y="82.5">GND</text>
<text x="104.6" y="83.5">GND</text>
<text x="113.5" y="83.5">GND</text>
<text x="151.1" y="82.5">D3</text>
<text x="212.6" y="78.4">GND</text>
<text x="130.7" y="84.8">+3V3</text>
<text x="153.4" y="96.6" transform="rotate(-90 153.4 96.6)">U11B</text>
<text x="155.9" y="100.1" transform="rotate(-90 155.9 100.1)">PUMH10,115</text>
<text x="166.1" y="100.1" transform="rotate(-90 166.1 100.1)">PUMH10,115</text>
<text x="168.6" y="96.5" transform="rotate(-90 168.6 96.5)">U11A</text>
<text x="61" y="137.1">5V</text>
<text x="185.8" y="133">+VSYS</text>
<text x="252.6" y="133">+3V3</text>
<text x="340.9" y="136.9">+V_BKUP</text>
<text x="35.7" y="139.6">5V_USB</text>
<text x="47.9" y="143.2">D1</text>
<text x="105.5" y="140.7">BQ25622E</text>
<text x="108.5" y="138.1">U10</text>
<text x="135.9" y="143.2">1u</text>
<text x="135.9" y="140.7">L2</text>
<text x="176.5" y="141.2">TP2</text>
<text x="176.5" y="143.7">TestPoint</text>
<text x="233.4" y="140.7">TPS62A01DRL</text>
<text x="238" y="138.1">U12</text>
<text x="248.9" y="141.7">499K</text>
<text x="250.3" y="139.9">R18</text>
<text x="261.6" y="144">1u</text>
<text x="273.5" y="140.7">TP4</text>
<text x="283.1" y="138.1">+3V3</text>
<text x="319.9" y="143.5">D4</text>
<text x="64.8" y="147.6">C14</text>
<text x="77.5" y="147.6">C16</text>
<text x="87.6" y="147.6">C18</text>
<text x="100.8" y="145.7">VBUS</text>
<text x="117.3" y="145.7">SW</text>
<text x="130.8" y="147.6">C22</text>
<text x="156.2" y="147.6">C26</text>
<text x="166.4" y="147.6">C28</text>
<text x="176.5" y="147.6">C29</text>
<text x="212.1" y="147">C31</text>
<text x="212.1" y="149.6">4.7u</text>
<text x="235.4" y="145.7">VIN</text>
<text x="235.4" y="148.3">EN</text>
<text x="241.7" y="145.7">SW</text>
<text x="242" y="148.3">FB</text>
<text x="258.3" y="147">L4</text>
<text x="329.1" y="149.3">620R</text>
<text x="329.2" y="147.5">R22</text>
<text x="60.2" y="154.6">GND</text>
<text x="64.8" y="150.2">4.7u</text>
<text x="72.9" y="154.6">GND</text>
<text x="77.5" y="150.2">1u</text>
<text x="83" y="154.6">GND</text>
<text x="87.6" y="150.2">0.1u</text>
<text x="114.9" y="155.9">REGN</text>
<text x="115.5" y="153.4">BTST</text>
<text x="130.8" y="150.2">47n</text>
<text x="151.6" y="154.6">GND</text>
<text x="156.2" y="150.2">10u</text>
<text x="161.8" y="154.6">GND</text>
<text x="166.4" y="150.2">10u</text>
<text x="171.9" y="154.6">GND</text>
<text x="176.5" y="150.2">10u</text>
<text x="207.5" y="154.6">GND</text>
<text x="222.6" y="150.1">R17</text>
<text x="222.6" y="151.8">10K</text>
<text x="241" y="151.9" transform="rotate(-90 241 151.9)">GND</text>
<text x="241.8" y="150.8">PG</text>
<text x="264.1" y="151.8">453K</text>
<text x="265.5" y="150.1">R19</text>
<text x="278.1" y="150.2">C34</text>
<text x="278.1" y="152.7">22u</text>
<text x="288.3" y="150.2">C35</text>
<text x="288.3" y="152.7">22u</text>
<text x="325" y="155.9">+3V3</text>
<text x="349.2" y="153.4">Q3</text>
<text x="349.2" y="150.8">BSS84</text>
<text x="82.5" y="160.3">C17</text>
<text x="90.2" y="160.3">C19</text>
<text x="100.8" y="158.4">PMID</text>
<text x="130.8" y="157.8">C23</text>
<text x="130.8" y="160.3">4.7u</text>
<text x="238" y="159.7">GND</text>
<text x="264.1" y="159.5">100K</text>
<text x="265.5" y="157.7">R20</text>
<text x="273.5" y="157.2">GND</text>
<text x="283.7" y="157.2">GND</text>
<text x="77.9" y="167.3">GND</text>
<text x="82.5" y="162.9">10u</text>
<text x="85.6" y="167.3">GND</text>
<text x="90.2" y="162.9">0.1u</text>
<text x="126.2" y="164.8">GND</text>
<text x="268.4" y="164.8">GND</text>
<text x="328.6" y="164.5">100K</text>
<text x="328.7" y="162.8">R21</text>
<text x="349.2" y="164.2">BT1</text>
<text x="67.2" y="172.4">+3V3</text>
<text x="87.5" y="172.4">R8</text>
<text x="100.8" y="171.1">ILIM</text>
<text x="116.4" y="168.6">SYS</text>
<text x="116.6" y="173.7">BAT</text>
<text x="148.6" y="169.1">TP1</text>
<text x="148.6" y="171.7">TestPoint</text>
<text x="156.4" y="169.9">PWR_FLAG</text>
<text x="86.4" y="175">TBD</text>
<text x="112.6" y="176.2">TS_BIAS</text>
<text x="148.6" y="175.6">C25</text>
<text x="148.6" y="178.1">10u</text>
<text x="174" y="176.2">J4</text>
<text x="346.7" y="176.2">GND</text>
<text x="63.4" y="182.6">10K</text>
<text x="64.6" y="180">R7</text>
<text x="135.9" y="180">R11</text>
<text x="135.9" y="182.6">100K</text>
<text x="144" y="182.6">GND</text>
<text x="164.3" y="180">GND</text>
<text x="100.8" y="188.9">PG</text>
<text x="100.8" y="186.4">STAT</text>
<text x="100.8" y="191.5">SCL</text>
<text x="117.7" y="186.4">TS</text>
<text x="135.9" y="190.2">R12</text>
<text x="100.8" y="196.5">INT</text>
<text x="100.8" y="194">SDA</text>
<text x="115.9" y="196.5">QON</text>
<text x="135.4" y="196.8">GND</text>
<text x="135.9" y="192.7">100K</text>
<text x="67.2" y="200.4">+3V3</text>
<text x="100.8" y="199.1">CE</text>
<text x="111.5" y="200.2" transform="rotate(-90 111.5 200.2)">GND</text>
<text x="145.9" y="200.4">+3V3</text>
<text x="108.4" y="208">GND</text>
<text x="62.5" y="225.8">PUMH10,115</text>
<text x="66.7" y="223.2">U9A</text>
<text x="143.7" y="225.8">PUMH10,115</text>
<text x="147.8" y="223.2">U9B</text>
<text x="201.9" y="262.8">5V</text>
<text x="207.9" y="262.6">+EXTERNAL_POWER</text>
<text x="230.4" y="262.6">+V_BKUP</text>
<text x="256.7" y="262.8">5V_USB</text>
<text x="270.1" y="262.6">+3V3</text>
<text x="279.7" y="262.6">+VSYS</text>
<text x="198.4" y="271.5">PWR_FLAG</text>
<text x="212.3" y="271.5">PWR_FLAG</text>
<text x="230.1" y="271.5">PWR_FLAG</text>
<text x="255.5" y="271.5">PWR_FLAG</text>
<text x="268.2" y="271.5">PWR_FLAG PWR_FLAG</text>
</g>
<g font-size="1.3" fill="#a90000">
<text x="172" y="55.7">3</text>
<text x="192.3" y="58.3">5</text>
<text x="192.3" y="54.5">6</text>
<text x="172" y="60.8">2</text>
<text x="192.3" y="62.1">1</text>
<text x="182.7" y="66.8" transform="rotate(-90 182.7 66.8)">4</text>
<text x="148.5" y="89.6" transform="rotate(-90 148.5 89.6)">3</text>
<text x="171.3" y="89.6" transform="rotate(-90 171.3 89.6)">6</text>
<text x="133.9" y="92.6">5</text>
<text x="184.7" y="92.6">2</text>
<text x="148.5" y="98.5" transform="rotate(-90 148.5 98.5)">4</text>
<text x="171.3" y="98.5" transform="rotate(-90 171.3 98.5)">1</text>
<text x="97.7" y="144.6">18</text>
<text x="120.6" y="144.6">16</text>
<text x="232.9" y="144.6">3</text>
<text x="232.9" y="147.2">4</text>
<text x="245.6" y="144.6">2</text>
<text x="245.6" y="147.2">5</text>
<text x="245.6" y="149.7">6</text>
<text x="345.3" y="148.1" transform="rotate(-90 345.3 148.1)">2</text>
<text x="121.2" y="152.3">1</text>
<text x="121.2" y="154.8">2</text>
<text x="239.9" y="154.4" transform="rotate(-90 239.9 154.4)">1</text>
<text x="338.4" y="151">1</text>
<text x="345.3" y="155.7" transform="rotate(-90 345.3 155.7)">3</text>
<text x="97.7" y="157.3">17</text>
<text x="121.2" y="167.5">9</text>
<text x="98.3" y="170">4</text>
<text x="121.2" y="172.6">8</text>
<text x="167.5" y="172.6">2</text>
<text x="121.2" y="175.1">5</text>
<text x="167.5" y="175.1">1</text>
<text x="97.7" y="185.3">10</text>
<text x="121.2" y="185.3">6</text>
<text x="97.7" y="190.4">13</text>
<text x="98.3" y="187.8">3</text>
<text x="97.7" y="195.4">11</text>
<text x="97.7" y="192.9">12</text>
<text x="97.7" y="198">14</text>
<text x="121.2" y="195.4">7</text>
<text x="110.4" y="203.3" transform="rotate(-90 110.4 203.3)">15</text>
<text x="69.7" y="205.2" transform="rotate(-90 69.7 205.2)">2</text>
<text x="148.5" y="205.2" transform="rotate(-90 148.5 205.2)">5</text>
<text x="64" y="218.3">1</text>
<text x="72.9" y="218.3">6</text>
<text x="144" y="218.3">3</text>
<text x="152.9" y="218.3">4</text>
</g>
<g font-size="1.3" fill="#725600">
<text x="76" y="72.1">EXT_SUPPLY_MONITORING</text>
<text x="108" y="103.8">MAIN_SUPPLY_EN</text>
<text x="221.2" y="162.3">3V3_EN</text>
<text x="304.4" y="167.3">BCKUP_BAT_CHG_EN</text>
<text x="41.6" y="186.4">CHARGER_STAT</text>
<text x="43.1" y="191.5">CHG_I2C_SCL</text>
<text x="42.9" y="196.5">CHARGER_INT</text>
<text x="43" y="194">CHG_I2C_SDA</text>
<text x="37.6" y="219.4">CHARGE_ENABLE</text>
<text x="167.8" y="219.4">CHG_QON</text>
</g>
<g font-size="1.3" fill="#0f0f0f">
<text x="125.7" y="144.7">BQ_SW</text>
<text x="138.4" y="172.6">+BAT</text>
</g>
<g font-size="1" fill="#006464">
<text x="52.1" y="60.5">R5</text>
<text x="63.5" y="70.6">R6</text>
</g>
<g font-size="1" fill="#a90000">
<text x="345.3" y="160.8" transform="rotate(-90 345.3 160.8)">+</text>
<text x="345.3" y="170.9" transform="rotate(-90 345.3 170.9)">-</text>
</g>
<g font-size=".5" fill="#840000">
<text x="137.6" y="93.1">10K</text>
<text x="180.8" y="93.1">10K</text>
<text x="142.9" y="96" transform="rotate(-90 142.9 96)">47K</text>
<text x="177.9" y="96" transform="rotate(-90 177.9 96)">47K</text>
<text x="70.2" y="209.1" transform="rotate(-90 70.2 209.1)">10K</text>
<text x="149" y="209.1" transform="rotate(-90 149 209.1)">10K</text>
<text x="66.5" y="212.7">47K</text>
<text x="150.3" y="212.7">47K</text>
</g>
</svg>
